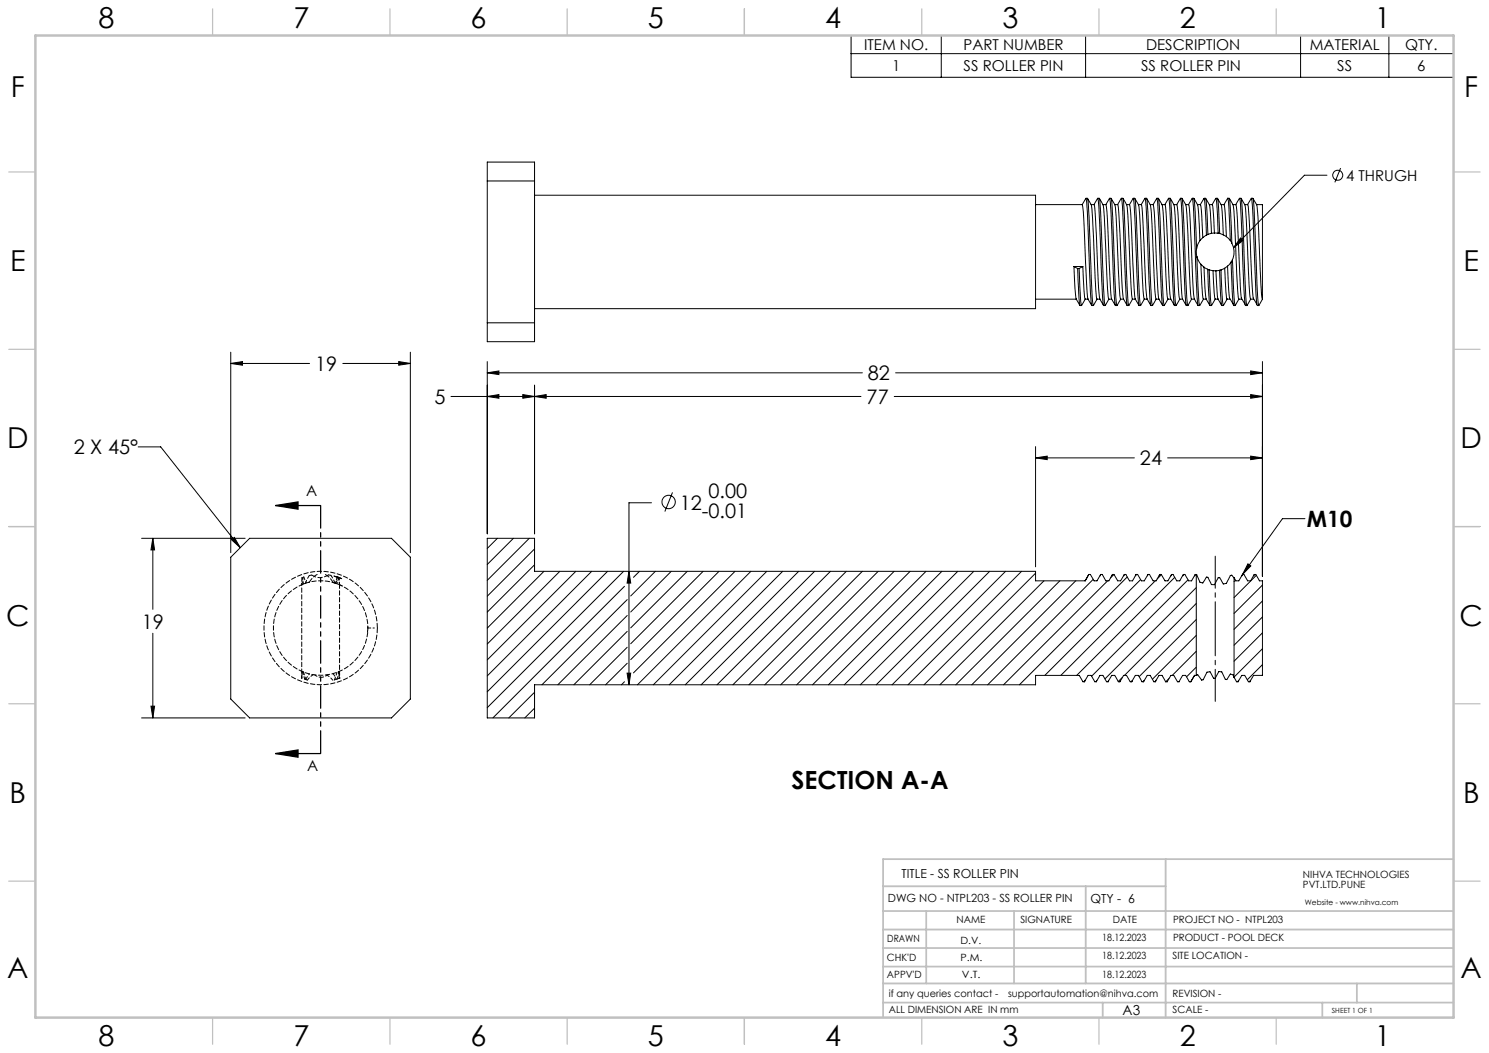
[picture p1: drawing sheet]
<svg xmlns="http://www.w3.org/2000/svg" width="420mm" height="297mm" viewBox="0 0 420 297" stroke-linecap="round" stroke-linejoin="round" font-family="sans-serif">
<g fill="none" stroke="#000" stroke-width=".28">
<path d="M240.1 10h169.9v11.8h-169.9zM240.1 15.1h169.9M265.5 10v11.8M306.2 10v11.8M366.9 10v11.8M391.8 10v11.8M137.4 45.7h13.4v50.7h-13.4zM137.4 51h13.4M150.8 55.1h141.3v32h-141.3M305.3 57.8a201.1 201.1 0 0 1 1.1 19.2l.2 4.3a6.4 6.4 0 0 0 1.3 4.8M306.3 55.9l-1 1.8h-13.2M306.7 55.9h-.4l.4 3.8 .9 23 .4 3.4"/>
<path d="M306.7 56l.5 5.3 .6 15.6a46.9 46.9 0 0 0 .6 9.3h-.4M306.7 55.9l.6 .9a4.3 4.3 0 0 1 .8 3.4l1 21.4 .3 2.8M308.6 57.8l.4 3.7 .9 19.8a6.8 6.8 0 0 0 1.4 4.8M309.6 55.9l-1 1.8h-.8M310.1 56l.3 3.7 .9 21.3 .4 5.2h-.4M311.9 57.8a201.1 201.1 0 0 1 1.1 19.2l.2 4.3a6.4 6.4 0 0 0 1.4 4.8M312.9 55.9l-1 1.8h-.8M313 55.9l.4 3.8a400 400 0 0 0 1.2 26.5h.5M313 55.9h.4a5 5 0 0 1 1.3 3.8l1 21.3 .4 3.3M313.4 56l.5 5.3 .5 15.6a45.6 45.6 0 0 0 .7 9.2M314.4 57.7h.9M315.3 57.8l.4 3.7 .8 19.8a6.8 6.8 0 0 0 1.4 4.8"/>
<path d="M316.3 55.9l-1.1 1.8M316.3 55.9a281.8 281.8 0 0 1 1.1 23.3l.5 6.6v.4h.5M316.3 55.9h.4M316.8 55.9l.5 .9a3.8 3.8 0 0 1 .7 2.6l1 21.2 .4 3.7M316.8 56l.3 3.7 .8 21.3 .5 5.1M318.6 57.8a201.1 201.1 0 0 1 1.1 19.2l.2 4.3a6.4 6.4 0 0 0 1.4 4.8M319.6 55.9l-1 1.8h-.8M320 55.9h-.3l.4 5.4 .8 21.4 .4 3.4M320.1 55.9l.5 .9a3.4 3.4 0 0 1 .7 2.4l.8 15.2a57.9 57.9 0 0 0 .7 9.9M320.1 56l.4 5.3 .6 15.6a45.6 45.6 0 0 0 .6 9.2M321.9 57.8l.4 3.7 .9 19.8a6.8 6.8 0 0 0 1.4 4.8M322.9 55.9l-1 1.8h-.8"/>
<path d="M323.4 55.9h-.4a281.8 281.8 0 0 1 1.1 23.3l.4 6.6 .1 .4h.4M323.4 55.9l.6 1a7.2 7.2 0 0 1 .8 4.6l.6 12.4a61.8 61.8 0 0 0 .7 10.5M323.4 56l.4 3.7 .8 21.3 .4 5.1M325.3 57.8a201.1 201.1 0 0 1 1.1 19.2l.2 4.3a6.4 6.4 0 0 0 1.3 4.8M326.3 55.9l-1 1.8h-.9M326.7 55.9h-.4l.5 5.4 .8 21.4 .4 3.4M326.7 55.9a7 7 0 0 1 1.5 5.3l.8 19.9 .4 3.2-1 1.9M326.7 56l.5 5.3 .6 15.6a45.6 45.6 0 0 0 .6 9.2M328.6 57.8l.4 3.7 .9 19.8a6.8 6.8 0 0 0 1.4 4.8M329.6 55.9l-1 1.8h-.8M330.1 56l.3 3.7 .9 22.9 .4 3.6h-.4M331.9 57.8a201.1 201.1 0 0 1 1.1 19.2l.2 4.3a6.4 6.4 0 0 0 1.4 4.8"/>
<path d="M333 55.9l-1.1 1.8h-.8M333 55.9l.4 5.4 .9 21.4 .3 3.5h.5M333 55.9h.4a6 6 0 0 1 1.4 4.6l.9 19.9 .4 3.9M333.4 56l.5 7.3 .5 13.6a45.6 45.6 0 0 0 .7 9.2M334.4 57.7h.9M335.3 57.8l.4 3.7 .8 19.8a6.8 6.8 0 0 0 1.4 4.8M336.3 55.9l-1.1 1.8M336.3 55.9h.4M336.3 55.9a281.8 281.8 0 0 1 1.1 23.3l.5 6.6v.4h.5M336.8 55.9l.5 1a4.6 4.6 0 0 1 .8 3.4l.4 7.6M336.8 56l.3 3.7 .4 10.4M337.8 57.7h.8"/>
<path d="M338.6 57.8l.4 3.1 .3 6.1M339.6 55.9l-1 1.8M339.7 55.9h.3M339.7 56l.6 10.3M340.1 55.9a5.4 5.4 0 0 1 1.3 4.1l.3 5.8M340.1 56l.6 10.1M341.1 57.7h.8M342.9 55.9l-.5 .9a2.12 2.12 0 0 0-.2 2.3l.3 6.6M343 55.9h.4a6.5 6.5 0 0 1 1.4 5.1l.3 5.2M343 56l.3 3 .3 6.8M343.4 56l.6 9.9M344.5 57.7h.8"/>
<path d="M346.3 55.9h.4a6.3 6.3 0 0 1 1.4 4.8l.7 16.3 .6 7.3M346.3 55.9l-1.1 1.8 .4 2.3 .3 6.7M346.3 55.9l.3 2.7 .4 9.2M346.7 56l.4 4.1 .4 8.4M348.6 57.8a133 133 0 0 1 1 16.5l.2 6.4a7.3 7.3 0 0 0 1.4 5.1M349.6 56l.3 1.7 .9 22.2 .5 6.3 .5-.1 1-1.7h.8M350.1 55.9h-.5l-1 1.8h-.8M350.1 55.9l.5 .9a4.8 4.8 0 0 1 .8 3.6l.7 14.1a56.4 56.4 0 0 0 .7 9.8M350.1 56l.4 5.3 .9 22.5 .4 2.3M351.1 57.7h.8M351.9 57.8l.5 4.7 .8 18.2a7.5 7.5 0 0 0 1.3 5.1M353 56a170.9 170.9 0 0 1 .9 18.8l.5 10.3 .2 1.1h.5"/>
<path d="M353.4 55.9h-.4l-1.1 1.8M353.4 55.9a5.5 5.5 0 0 1 1.4 4.2l.8 19.8 .5 4.5M353.4 56l.4 3.4 .5 12.5a111.8 111.8 0 0 0 .8 14.3M354.4 57.7h1.7v26.7M374.3 49.4h-6.4l-20 20.4M378.1 47.4l-1.6 4M302.9 75.2l.3 6.1a6.8 6.8 0 0 0 1.4 4.8M302.9 75.2l1.1 .5M302.9 75.2h2.5M304 75.7l.5 10.1 .1 .4h.4M304 75.7h.4M304.4 75.7l.4 8.3 .2 2.1"/>
<path d="M305.4 75.2a49.9 49.9 0 0 0 .7 9.1M305.4 75.2l-1 .5M337.5 70.1l.1 2.3M337.6 72.4l.3 8.7 .5 5M337.6 72.4l1.1 2.1M338.5 67.9l-1 2.2M338.7 74.5l.6 9.7 1 .2M338.7 74.5l.9 .8M339.3 67l-.8 .9M339.6 75.3l.4 7.2a5.2 5.2 0 0 0 1.3 3.7h.4M339.6 75.3l1 .6M340.3 66.3l-1 .7"/>
<path d="M340.6 75.9l.7 10.2M340.6 75.9l.5 .2M340.7 66.1l-.4 .2M341.1 76.1l.3 8 .3 2.1M341.1 76.1l1.1 .2M341.7 65.8l-1 .3M342.2 76.3l.5 7.8 .1 .3h.8M342.2 76.3l.8 .1M342.5 65.7l1.1 .1M342.5 65.7l-.8 .1M343 76.4l.3 5.6a5.5 5.5 0 0 0 1.3 4.2M343.6 65.8l.4 .1"/>
<path d="M344 76.2l.6 9.9M344 76.2l-1 .2M344 65.9l1.1 .3M344.4 76.1l.3 7.4 .4 2.7h-.5M344.4 76.1l-.4 .1M345.1 66.2l.8 .5M345.4 75.7l.4 6.6 .3 2M345.4 75.7l-1 .4M345.9 66.7l1.1 1.1M346.3 75.1l.3 6.5a5.4 5.4 0 0 0 1.3 4.2M346.3 75.1l-.9 .6M347 67.8l.5 .7"/>
<path d="M347.2 73.9l.5 9.9 .3 2.4h.4l1.1-1.9M347.2 73.9l-.9 1.2M347.5 68.5a5.3 5.3 0 0 1 .1 4.7M347.6 73.2l.5 10.6 .3 2.3M347.6 73.2l-.4 .7M349.9 67.1l.7 .7-2.7 2zM65.1 99.3v56.6M115.7 99.3v56.6M137.4 91h13.4M292.1 84.4h11.5M306.9 84.4h-.8l-1 1.8M309.4 84.4h.8"/>
<path d="M309.5 84.4l-1.1 1.8M312.8 84.3l-.4-3.1-1.1-22.4-.2-1.1-.5-.9-.5-.9h-.5a284.7 284.7 0 0 1 1.2 23.3l.5 6.9M313.6 84.4h-.8l-1.1 1.8M316.1 84.4h.8M316.1 84.4l-1 1.8M320.3 84.4h-.9l-1 1.8M321.3 86.2h.4M323.6 84.4h-.8l-1.1 1.8M326.1 84.4l-1 1.8M326.1 84.4h.8M328 86.2h.4M329.4 84.4h.8"/>
<path d="M332.8 84.3a172.7 172.7 0 0 1-1-18l-.4-6.8a4.4 4.4 0 0 0-1.6-3.6h-.2a284.7 284.7 0 0 1 1.2 23.3l.5 6.9M332.8 84.4h.8M332.8 84.3l-1 1.9M336.1 84.4h.8M336.1 84.3l-1 1.9M339.5 84.3l-1.1 1.9M342.8 84.3l-1.1 1.9M346.1 84.4h.8M346.1 84.3l-1 1.9M349.4 84.4h.9M356.1 84.4l-1 1.8M65.1 102.5l3.3-.5v1z"/>
<path d="M65.1 102.5h22.2M96.7 102.5h19M112.5 102l3.2 .5-3.2 .5zM127.2 111.8h115.7M137.4 111.8l3.3-.5v1zM137.4 105.2l3.3-.6v1.1zM137.4 102v48.6M137.4 105.2h105.8M147.5 111.3l3.3 .5-3.3 .5zM150.8 108.7v41.9M150.8 111.8l3.3-.5v1zM252.2 111.8h103.9"/>
<path d="M252.6 105.2h103.5M352.8 111.3l3.3 .5-3.3 .5zM352.8 104.6l3.3 .6-3.3 .5zM356.1 102v60.6M39 126h6.3l22.5 28.5M189.7 138.9l-2.2 5.4M292.1 129.1l3.3-.4v.9zM292.1 126v33.9M292.1 129.1h27.9M329.4 129.1h26.7M352.8 128.7l3.3 .4-3.3 .5zM39.9 151.8h29.2"/>
<path d="M43.1 151.8v20.1M43.1 151.8l.5 3.3h-1zM65.1 157.2l5.3-5.4h40l5.3 5.4v40l-5.3 5.3h-40l-5.3-5.3zM65.3 152.2l.8-.6 1.7 2.9zM140.3 151.8l-2.9 2.9M144.8 151.8l-7.4 7.4M149.3 151.8l-11.9 11.9M150.8 154.8l-13.4 13.4M150.8 159.3l-13.4 13.3M183.8 141.8h-6.4v51.3M352 159l.8 .6-2.3 2.4zM368.1 146.3h-6.4l-11.2 15.7"/>
<path d="M43.1 178.6v23.9M153.4 161.1l-16 16.1M157.9 161.1l-20.5 20.5M162.4 161.1l-25 25M166.9 161.1l-29.5 29.5M171.4 161.1l-34 34M175.9 161.1l-38.5 38.5M176.1 165.4l-37.1 37.1M176.9 169.1l-24 24M176.9 173.6l-19.6 19.5M176.9 178.1l-15 15M177.4 161.1l.5 3.4h-1z"/>
<path d="M180.4 161.1l-1.7 1.7M184.9 161.1l-7 7M189.3 161.1l-11.4 11.5M193.9 161.1l-16 16M198.3 161.1l-20.4 20.5M202.8 161.1l-24.9 25M207.3 161.1l-28.6 28.7M211.8 161.1l-32 32M216.3 161.1l-32 32M220.8 161.1l-32 32M225.3 161.1l-32 32M229.8 161.1l-32 32"/>
<path d="M234.2 161.1l-32 32M238.7 161.1l-32 32M243.2 161.1l-32 32M247.7 161.1l-32 32M252.2 161.1l-32 32M256.7 161.1l-32 32M261.2 161.1l-32 32M265.7 161.1l-32 32M270.2 161.1l-32 32M274.7 161.1l-32 32M279.2 161.1l-32 32M283.6 161.1l-32 32"/>
<path d="M288.1 161.1l-32 32M292.1 161.7l-31.5 31.4M294.5 163.8l-29.4 29.3M298.9 163.8l-29.3 29.3M303.4 163.8l-29.3 29.3M307.1 162l-1 1.8M307.1 162h.5l1 1.8h.8l1.1-1.8M307.1 162l-1 1.8h-14v-2.7h-141.3v-9.3h-13.4v50.7h13.4v-9.4h141.3M307.1 162v.1M308.4 163.4l-29.8 29.7M310.5 162h.4l1 1.8h.9l1-1.8M310.5 162l-.1 .4"/>
<path d="M312.4 163.8l-29.3 29.3M313.8 162h.4M313.8 162l-.1 .4M314.2 162l1.1 1.8h.8l1-1.8M314.2 162l-1 1M317.1 162h.5l1 1.8h.8l1.1-1.8M317.1 162l-.1 .4M318 162.7l-30.5 30.4M320.5 162h.4l1 1.8h.9l1-1.8M320.5 162l-.1 .4M321.7 163.5l-27 27M323.8 162h.4l1.1 1.8h.8l1-1.8"/>
<path d="M323.8 162l-.1 .4M325.9 163.8l-26.7 26.7M327.1 162h.5l1 1.8h.8l1.1-1.8M327.1 162l-.1 .4M327.6 162.1l-1.2 1.2M330.5 162h.4l1 1.8h.9l1-1.8M330.5 162l-.2 .4M331.4 162.8l-27.7 27.7M333.8 162h.4l1.1 1.8h.8l1-1.8M333.8 162l-.1 .4M335.1 163.5l-27.2 27.2M337.1 162h.3"/>
<path d="M337.1 162l-.1 .4M337.4 162l1.1 2.2 .8 .2 1-1.6h.4l1 2.1h.8l1.1-2h.4l1.1 1.8 .8-.2 .2-.4a2.99 2.99 0 0 1 1.3-1.9l.7 .7M337.4 162v28.5M337.4 179.2l-12.4 12.4M337.4 165.7l-25.7 25.8M337.4 170.2l-20.2 20.3M337.4 174.7l-16.1 16.1M348.1 162.9v28.2M348.5 163.7l-.4 .3M350.5 162h.4l1 1.8h.9l1-1.8M350.5 162l-1.1 1.8h-.8l-.5-.9M350.5 162l-.2 .4"/>
<path d="M353.8 162h.4l1 1.8h.9v26.7h-2.5l-1 1.8M353.8 162l-.1 .4M354.4 162.3l-6.3 6.3M356.1 165l-8 8M356.1 169.5l-8 8M356.1 174l-8 8M356.1 178.5l-8 8M42.6 199.2h1l-.5 3.3zM150.8 195.3l-7.3 7.2M150.8 199.7l-2.8 2.8M176.1 192.3l-.8 .8M176.9 189.9h1l-.5 3.2z"/>
<path d="M176.9 182.6l-10.6 10.5M176.9 187.1l-6.1 6M292.1 193.1h.1M305.9 192.3l1-1.8h.9l1 1.8h.4M305.9 192.3h-.4l-1.1-1.8h-12.3v2.6M306 191.9l-.1 .4M309.2 192.3l1.1-1.8h.8l1 1.8h.5M309.4 191.9l-.2 .4M312.6 192.3l1-1.8h.8l1.1 1.8h.4M312.7 191.9l-.1 .4M315.9 192.3l1-1.8h.8l1.1 1.8h.4M316 191.9l-.1 .4"/>
<path d="M316.6 191.1l-1.2 1.1M319.2 192.3l1.1-1.8h.8l1 1.8h.4M319.3 191.9l-.1 .4M322.5 192.3l1.1-1.8h.8l1.1 1.8h.4M322.7 191.9l-.2 .4M325.9 192.3l1-1.8h.9l1 1.8M326 191.9l-.1 .4M328.8 192.3h.4M329.2 192.3l1.1-1.8h.8l1 1.8h.5M329.3 192.2l-.1 .1M329.7 191.4l-.9 .9M332.6 192.3l1-1.8h.8l1.1 1.8h.4"/>
<path d="M332.6 192.2v.1M337 190.5l-1.1 1.8M337.4 190.5h-.5l-1 1.8M337.4 190.5l.5-.2 1 1.5 .5-.1 1.1-2.1 .8-.1 1 1.8h.5l1-1.9 .8 .1 1 2.1 .4 .1 1.1-1.6 .7 .3 .3 .7M337.4 188.2l-2.7 2.7M337.4 183.7l-6.7 6.8M348.1 191.1l.7 1.2h.4M349.2 192.3l1.1-1.8h.8l1 1.8h.5M349.3 191.9l-.1 .4M352.7 191.9l-.1 .4M356.1 183l-8 8M356.1 187.5l-4.3 4.2"/>
<path d="M39.9 202.5h29.2"/>
<circle cx="377.3" cy="49.4" r="1.41"/>
<circle cx="188.6" cy="141.6" r="1.9"/>
</g>
<path d="M77.7 142.6h12.7M77.7 142.6l6.4-1v2zM77.7 212.5h12.7M77.7 212.5l6.4-1v2.1z" fill="none" stroke="#000" stroke-width=".35"/>
<path d="M342.8 156.9v40.9" fill="none" stroke="#000" stroke-width=".28" stroke-dasharray="15.2 1.3 1.3 1.3" stroke-dashoffset="6.2"/>
<path d="M90.4 142.6v69.9" fill="none" stroke="#000" stroke-width=".35" stroke-dasharray="6.3 1.3 1.3 1.3 1.3 1.3" stroke-dashoffset="-.1"/>
<g fill="none" stroke="#c0c0c0" stroke-width=".35">
<path d="M60 2.5v7.5M110 2.5v7.5M160 2.5v7.5M210 2.5v7.5M260 2.5v7.5M310 2.5v7.5M360 2.5v7.5M2.5 48.5h7.5M410 48.5h7.5M2.5 98.5h7.5M410 98.5h7.5M2.5 148.5h7.5"/>
<path d="M410 148.5h7.5M2.5 198.5h7.5M410 198.5h7.5M2.5 248.5h7.5M410 248.5h7.5M60 287v7.5M110 287v7.5M160 287v7.5M210 287v7.5M260 287v7.5M310 287v7.5M360 287v7.5"/>
</g>
<g fill="none" stroke="#c0c0c0" stroke-width=".5">
<path d="M249.1 257h160.9M249.1 250h79.7M261.3 257v20.4M286 257v20.4M306.2 250v27.4M328.8 242.3v44.7M410 242.3h-160.9v44.7M249.1 272.6h160.9M249.1 267.4h160.9M249.1 262.2h160.9M249.1 277.4h160.9M382.7 277.4v5.4"/>
<path d="M249.1 282.8h160.9M311 282.8v4.2M373 282.8v4.2"/>
</g>
<path d="M10 10h400v277h-400z" fill="none" stroke="#c0c0c0" stroke-width=".7"/>
<g fill="#000">
<path d="M349.9 67.1l.7 .7-2.7 2zM352 159l.8 .6-2.3 2.4z"/>
<path d="M43.1 151.8l.5 3.3h-1zM42.6 199.2h1l-.5 3.3zM65.1 102.5l3.3-.5v1zM112.5 102l3.2 .5-3.2 .5zM65.3 152.2l.8-.6 1.7 2.9zM137.4 111.8l3.3-.5v1zM147.5 111.3l3.3 .5-3.3 .5zM150.8 111.8l3.3-.5v1zM352.8 111.3l3.3 .5-3.3 .5zM177.4 161.1l.5 3.4h-1zM176.9 189.9h1l-.5 3.2zM292.1 129.1l3.3-.4v.9zM352.8 128.7l3.3 .4-3.3 .5zM352.8 104.6l3.3 .6-3.3 .5zM137.4 105.2l3.3-.6v1.1z"/>
<path d="M77.7 142.6l6.4-1v2zM77.7 212.5l6.4-1v2.1z"/>
</g>
<path d="M106.4 177.1a16 16 0 0 0-23.5-14.1 16 16 0 0 0-1.4 27.4 16 16 0 0 0 24.9-11.7v-1.6" fill="none" stroke="#000" stroke-width=".28" stroke-dasharray="1.3 .6" stroke-dashoffset="-.1"/>
<path d="M96.3 163.2l-1.2-.5M96.4 163.2l-1.3-.5M103.7 178.2v-1.5M103.8 177.1a13.3 13.3 0 0 0-19.6-11.8 13.3 13.3 0 0 0-1.3 22.9 13.3 13.3 0 0 0 20.8-9.6l.1-1.5" fill="none" stroke="#000" stroke-width=".28" stroke-dasharray="1.3 .6" stroke-dashoffset=".7"/>
<path d="M95.1 162.8l-1-.4M96.5 165.3l-1.9-.8M85.6 189.6l.7 2.1M85.9 191.6l-.5-2.1M86.7 191.8l1.7-1.5M92.5 190.3a2.79 2.79 0 0 1-3.7 .1M94.3 191.8l.8-2.2M95.6 189.4l-.5 2.1" fill="none" stroke="#000" stroke-width=".28" stroke-dasharray="1.3 .6" stroke-dashoffset=".5"/>
<path d="M86.1 164.5l1.1-2.2M87.2 162.3l.7-.1M92.6 162.2l.7 .1M93.3 162.3l1.2 2.1M94.5 164.5l-.7-.3M96.4 163.2l-2.2-.7M92.1 190.4l1.8 1.5" fill="none" stroke="#000" stroke-width=".28" stroke-dasharray="1.3 .6" stroke-dashoffset=".4"/>
<path d="M85.3 162.9l.3 1.8M86.4 164.4l-.7-1.6M94.6 164.5l.5-1.8M95.1 164.6l.4-1.7M95.3 162.8l-.6 1.7M105.6 177.1h-1.8M85.1 191.3l.2-1.9M94.3 191.8l1.7-.6M94.9 191.6l-1-1.6M95.4 189.5l.3 1.8" fill="none" stroke="#000" stroke-width=".28" stroke-dasharray="1.3 .6" stroke-dashoffset=".9"/>
<g fill="none" stroke="#000" stroke-width=".28" stroke-dasharray="1.3 .6">
<path d="M85.2 162.9h.1M85.2 164.9h-.1M85.6 164.7l.5-.2M85.7 162.8h-.2M87.3 164.2l-.4 .1M87.9 162.2a4 4 0 0 0 4.7 0M89.5 162l-1.1 .8-1.1 1.4M93.9 164.3l-1.2-1.7-.9-.5M95.1 162.7h.1M95.5 162.9l-.2-.1M95.5 162.9h.1M95.8 164.9h-.1"/>
<path d="M103.8 177.1h.1M85.1 191.3h.1M85.3 189.4l.3 .2M86.2 191.7l-.3-.1M86.3 191.7l.4 .1M95.1 191.5l-.2 .1M95.7 191.3h.1M95.7 189.4h-.1"/>
</g>
<path d="M85.1 164.9l.1-2M85.2 189.4l-.1 1.9M87.3 190.1l-1.1 1.6M95.8 191.3l-.1-1.9" fill="none" stroke="#000" stroke-width=".28" stroke-dasharray="1.3 .6" stroke-dashoffset="1"/>
<path d="M85.1 164.5v26.8M85.5 162.8l-.3 2.1M95.6 162.9l.2 2M95.7 164.9l-.2-2" fill="none" stroke="#000" stroke-width=".28" stroke-dasharray="1.3 .6" stroke-dashoffset=".6"/>
<path d="M95.8 190.5v-25.6" fill="none" stroke="#000" stroke-width=".28" stroke-dasharray="1.3 .6" stroke-dashoffset=".2"/>
<g font-size="8.1">
<text x="27.8" y="8">8</text>
<text x="82.8" y="8">7</text>
<text x="132.8" y="8">6</text>
<text x="182.8" y="8">5</text>
<text x="232.8" y="8">4</text>
<text x="282.8" y="8">3</text>
<text x="332.8" y="8">2</text>
<text x="387.8" y="8">1</text>
<text x="3" y="27.2">F</text>
<text x="413" y="27.2">F</text>
<text x="2.8" y="76.5">E</text>
<text x="412.8" y="76.5">E</text>
<text x="2" y="126.5">D</text>
<text x="412" y="126.5">D</text>
<text x="1.7" y="176.5">C</text>
<text x="411.7" y="176.5">C</text>
<text x="2.7" y="226.5">B</text>
<text x="412.7" y="226.5">B</text>
<text x="2" y="275.7">A</text>
<text x="412" y="275.7">A</text>
<text x="27.8" y="295">8</text>
<text x="82.8" y="295">7</text>
<text x="132.8" y="295">6</text>
<text x="182.8" y="295">5</text>
<text x="232.8" y="295">4</text>
<text x="282.8" y="295">3</text>
<text x="332.8" y="295">2</text>
<text x="387.8" y="295">1</text>
</g>
<text font-size="7.1" x="223.3" y="222.6">SECTION A-A</text>
<text font-size="6.3" x="368.6" y="148.7">M10</text>
<g font-size="5.6">
<text x="88.9" y="104.6">19</text>
<text x="244.8" y="107.3">82</text>
<text x="122.6" y="113.9">5</text>
<text x="244.4" y="113.9">77</text>
<text x="20.8" y="128.2">2 X 45°</text>
<text x="321.6" y="131.3">24</text>
<text x="191.7" y="143.7">12</text>
<text x="199.9" y="140.6">0.00</text>
<text x="198" y="146.2">-0.01</text>
<text x="40" y="177.4">19</text>
</g>
<g font-size="4.2">
<text x="243.8" y="14.1">ITEM NO.</text>
<text x="271.8" y="14.1">PART NUMBER</text>
<text x="323.3" y="14.1">DESCRIPTION</text>
<text x="369.5" y="14.1">MATERIAL</text>
<text x="396.3" y="14.1">QTY.</text>
<text x="251.6" y="20">1</text>
<text x="271.8" y="20">SS ROLLER PIN</text>
<text x="321.9" y="20">SS ROLLER PIN</text>
<text x="377.2" y="20">SS</text>
<text x="399.7" y="20">6</text>
<text x="379.7" y="51">4 THRUGH</text>
<text x="86.4" y="140">A</text>
<text x="86.6" y="217.4">A</text>
</g>
<text font-size="3.9" x="316.7" y="286.4">A3</text>
<g font-size="3.5">
<text x="254.3" y="247.7">TITLE - SS ROLLER PIN</text>
<text x="307.6" y="254.8">QTY - 6</text>
</g>
<text font-size="3.2" x="250.4" y="254.5">DWG NO - NTPL203 - SS ROLLER PIN</text>
<g font-size="2.8">
<text x="367.5" y="247.7">NIHVA TECHNOLOGIES</text>
<text x="367.5" y="250.5">PVT.LTD.PUNE</text>
<text x="269.8" y="260.4">NAME</text>
<text x="287.8" y="260.4">SIGNATURE</text>
<text x="313.9" y="260.5">DATE</text>
<text x="330.9" y="260.5">PROJECT NO - NTPL203</text>
<text x="250.3" y="265.7">DRAWN</text>
<text x="270.9" y="266.1">D.V.</text>
<text x="310.9" y="265.5">18.12.2023</text>
<text x="330.9" y="265.5">PRODUCT - POOL DECK</text>
<text x="250.2" y="271.1">CHK'D</text>
<text x="250.2" y="275.8">APPV'D</text>
<text x="270.9" y="271.1">P.M.</text>
<text x="271.3" y="275.8">V.T.</text>
<text x="310.9" y="270.6">18.12.2023</text>
<text x="310.9" y="275.8">18.12.2023</text>
<text x="330.7" y="270.6">SITE LOCATION -</text>
<text x="250.7" y="281.1">if any queries contact -</text>
<text x="284.3" y="281.1">supportautomation@nihva.com</text>
<text x="330.7" y="281.1">REVISION -</text>
<text x="250.7" y="285.6">ALL DIMENSION ARE IN mm</text>
<text x="330.7" y="285.6">SCALE -</text>
</g>
<text font-size="2.1" x="368.1" y="255.1">Website - www.nihva.com</text>
<text font-size="2" x="375.7" y="285.6">SHEET 1 OF 1</text>
</svg>
